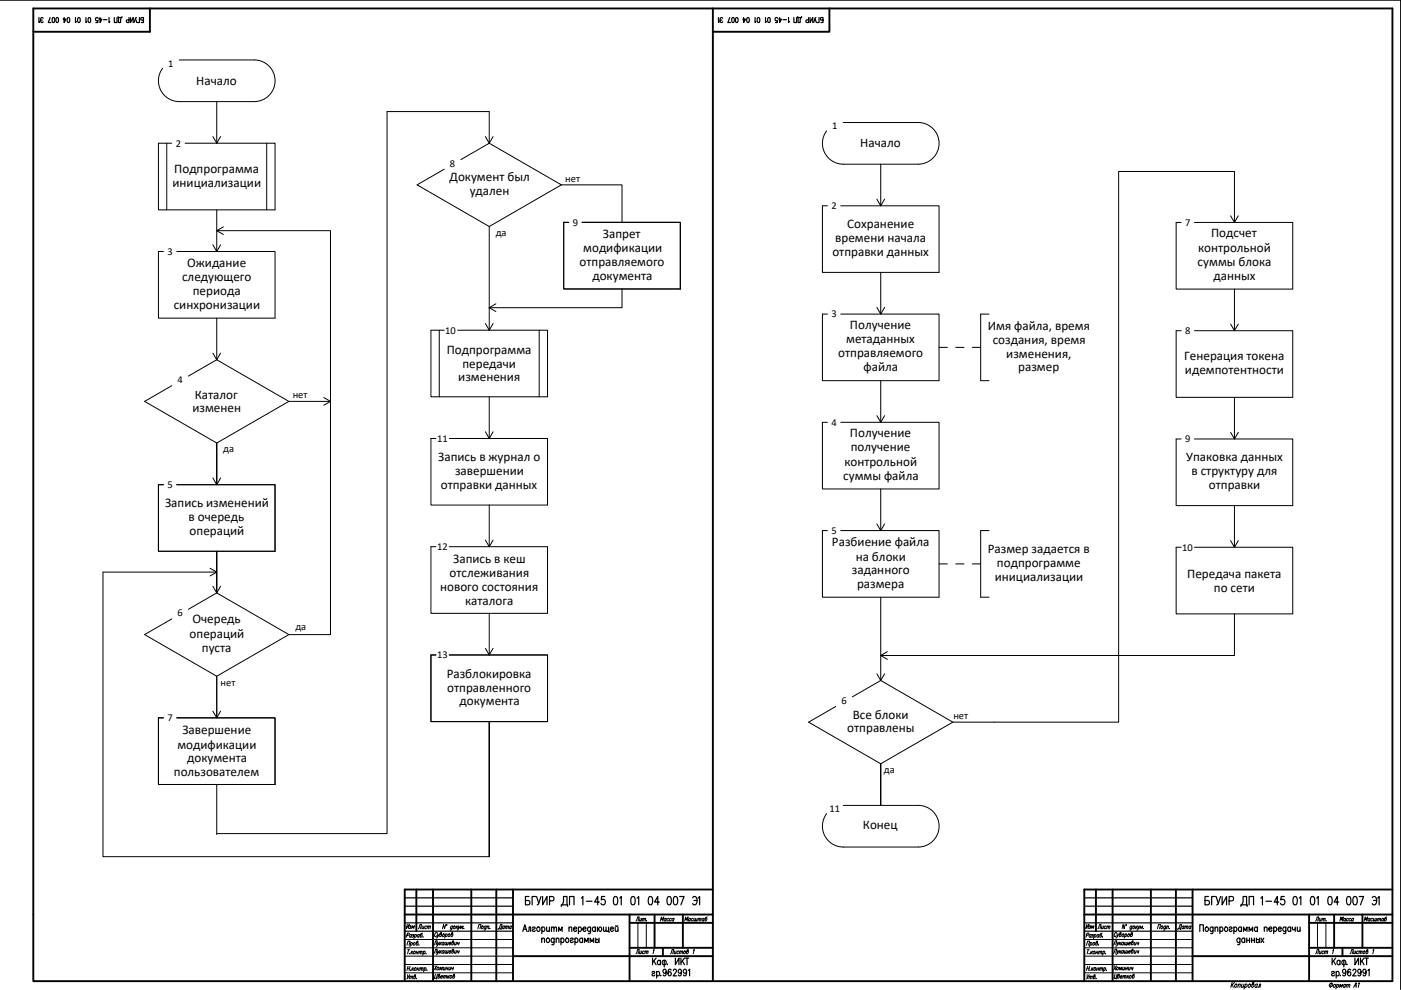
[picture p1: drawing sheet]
<svg xmlns="http://www.w3.org/2000/svg" width="297mm" height="210mm" viewBox="0 0 297 210" stroke-linecap="round" stroke-linejoin="round" font-family="sans-serif">
<!-- layer: KONTUR -->
<path d="M0 0h297v209.8" fill="none" stroke="#000" stroke-width=".25"/>
<g fill="none" stroke="#000" stroke-width=".4">
<path d="M7.1 1.8h288.1v206.2h-288.1zM31.8 1.8v4.9h-24.7M151.1 1.8v206.2M175.9 1.8v4.9h-24.8M85.8 193.9h65.3M88.3 188.6v8.8M91.8 188.6v19.4M99.9 188.6v19.4M105.2 188.6v19.4M108.8 188.6v19.4M133.5 195.7h17.6M133.5 193.9v14.1"/>
<path d="M138.8 193.9v7.1M144.8 193.9v7.1M151.1 188.6h-65.3v19.4M229.9 193.9h65.3M232.4 188.6v8.8M235.9 188.6v19.4M244 188.6v19.4M249.3 188.6v19.4M252.8 188.6v19.4M277.6 193.9v14.1M277.6 195.7h17.6M282.9 193.9v7.1"/>
<path d="M288.9 193.9v7.1M295.2 188.6h-65.3v19.4M108.8 202.7h42.3M133.5 201h17.6M140.5 201v1.7M252.8 202.7h42.4M277.6 201h17.6M284.6 201v1.7"/>
</g>
<g fill="none" stroke="#000" stroke-width=".21">
<path d="M85.8 199.2h23M135.2 195.7v5.3M137 195.7v5.3M229.9 199.2h22.9M279.3 195.7v5.3M281.1 195.7v5.3M85.8 202.7h23M85.8 201h23M85.8 206.3h23M85.8 204.5h23M229.9 202.7h22.9M229.9 201h22.9"/>
<path d="M229.9 206.3h22.9M229.9 204.5h22.9"/>
</g>
<g fill="none" stroke="#000" stroke-width=".21">
<path d="M86.3 198.3h.4l.1-.4-.4-.1-.2 .9M86.4 196l-.3 .9 .7-.9-.2 .9M86.9 196.3h.3l-.3 .2M87 196.5v.3h-.3M87.1 200l.1-.2a.26 .26 0 0 1 .2 .4 .26 .26 0 0 1-.4 .1M87.1 199.8l-.2 .9M87.3 196.9l.1-.6 .1 .4 .4-.4-.2 .6M87.3 198.3l-.1-.1a.27 .27 0 0 0-.4 .1 .27 .27 0 0 0 .3 .4l.1-.1M87.3 198.1l-.2 .6M87.5 198.2h.2l-.2 .2M87.6 198.4v.2l-.3 .1M87.7 200l.2-.2a.26 .26 0 0 1 .1 .4 .26 .26 0 0 1-.4 .1z"/>
<path d="M88 198.3l.1-.2a.27 .27 0 0 1 .2 .4 .27 .27 0 0 1-.4 .1M88 198.1l-.2 .9M88.4 199.8a.25 .25 0 0 1 .2 .4 .25 .25 0 0 1-.4 .1l.2-.7 .2-.1-.3 .5M88.7 196.9l.3-.9h.4l-.3 .9M88.9 198.3v-.1a.27 .27 0 0 0-.4 .1 .27 .27 0 0 0 .2 .4l.1-.1M88.9 198.1l-.1 .6M89.6 196.3l-.2 .6 .4-.2M89.6 197.8l-.3 .2-.2 .6a.25 .25 0 0 0 .4-.1 .25 .25 0 0 0-.3-.3v.1M89.7 198.6h.1M89.9 196.3l-.2 .6M90.5 196.5l-.1-.1a.27 .27 0 0 0-.3 .1 .27 .27 0 0 0 .2 .4l.1-.1M90.6 196.5l.4-.1-.2 .5"/>
<path d="M90.7 196.3l-.2 .6M91 196.5l.3-.1-.1 .5M92.7 197.9v-.1a.27 .27 0 0 0-.3-.1 .27 .27 0 0 0-.2 .3v.6h.2l.2-.2M92.8 198v.6l.4-.6M92.8 199.8v.6l.4-.6M92.8 198.6l-.3 .3M93.3 199.8l-.1 .6M93.4 198a.26 .26 0 0 1 .2 .4 .26 .26 0 0 1-.4 0l.2-.6 .2-.1-.3 .4M93.6 199.8l-.4 .4M93.9 198.1l.1-.1a.27 .27 0 0 1 .2 .4 .27 .27 0 0 1-.4 .1zM94.1 199.9v-.1a.29 .29 0 0 0-.4 .2 .29 .29 0 0 0 .2 .4l.1-.2M94.2 199.8l-.2 .6"/>
<path d="M94.4 199.8l-.1 .5 .3-.1M94.5 198.1l.1-.1a.27 .27 0 0 1 .2 .4 .27 .27 0 0 1-.4 .1M94.5 196l-.2 .9-.3-.9-.2 .9M94.5 198l-.2 .9M94.7 196v.2zM94.7 199.8l-.1 .5 .3-.1M95 199.8l-.1 .6M95.2 198a.27 .27 0 0 1 .2 .4 .27 .27 0 0 1-.4 .1zM95.8 198a.26 .26 0 0 1 .2 .4 .26 .26 0 0 1-.4 0l.2-.6 .2-.1-.3 .4M95.9 196.5v-.1a.27 .27 0 0 0-.4 .1 .27 .27 0 0 0 .2 .4l.1-.1M96 196.3l-.3 .8-.3 .1M96 199.8a.25 .25 0 0 1 .2 .4 .25 .25 0 0 1-.4 0l.1-.6 .2-.1-.3 .4"/>
<path d="M96.2 196.5l.1-.2a.27 .27 0 0 1 .2 .4 .27 .27 0 0 1-.4 .1zM96.5 199.8l-.1 .5 .3-.1M96.8 196.3l-.2 .6M96.8 199.8l-.1 .6M96.9 196.6l.1 .3M97 199.8v.3l.3-.1M97.1 196.3l-.4 .4M97.2 196.3l.1 .6 .3-.6M97.3 196.9l-.4 .3M97.4 199.8l-.2 .6M97.6 196.9l.1-.6 .2 .5 .3-.5-.2 .6M98.3 196.8h.1"/>
<path d="M101.3 196.9l.2-.9h.5l-.2 .9M102.1 196.5l.2-.2a.27 .27 0 0 1 .1 .4 .27 .27 0 0 1-.4 .1zM103.1 196.5v-.1a.25 .25 0 0 0-.4 .1 .25 .25 0 0 0 .2 .4l.1-.1M103.1 196.3l-.2 .8-.3 .1M103.3 196.5l.4-.1-.1 .5M103.4 196.3l-.2 .6M103.9 196.8h.1M105.6 197.1l.1-.2h.6l-.1 .2M105.7 196.9l.4-.9h.4l-.3 .9M106.9 196.5v-.1a.3 .3 0 0 0-.4 .1 .3 .3 0 0 0 .2 .4l.1-.1M107 196.3l-.2 .6M107.2 196.5l.3-.1-.1 .5"/>
<path d="M107.2 196.3l-.1 .6M107.5 196.5l.3-.1-.1 .5M108.4 196.5v-.1a.3 .3 0 0 0-.4 .1 .3 .3 0 0 0 .2 .4l.1-.1M108.5 196.3l-.2 .6M134.8 195.3l.4-.9h.3l-.2 .9M135.7 194.7l-.1 .5 .3-.1M136.1 194.7l-.2 .6M136.3 194.9l.3-.2-.1 .6M136.3 194.7l-.1 .6M136.6 194.9l.3-.2-.1 .6M137.1 195.2h.1M140 195.3l.2-.9 .1 .6 .4-.6-.2 .9"/>
<path d="M141.2 194.8a.24 .24 0 0 0-.4 .1 .24 .24 0 0 0 .2 .3h.1M141.3 194.7l-.2 .6M141.8 194.8a.24 .24 0 0 0-.4 .1 .24 .24 0 0 0 .2 .3h.1M142.4 194.8a.24 .24 0 0 0-.4 .1 .24 .24 0 0 0 .2 .3h.1M142.9 194.8a.24 .24 0 0 0-.4 .1 .24 .24 0 0 0 .2 .3h.1M142.9 194.7l-.1 .6M145.2 195.3l.2-.9 .1 .6 .4-.6-.2 .9M146.4 194.8a.24 .24 0 0 0-.4 .1 .24 .24 0 0 0 .2 .3h.1M146.4 194.7l-.1 .6M147 194.8l-.1-.1a.26 .26 0 0 0-.3 .2 .26 .26 0 0 0 .2 .3h.1M147.2 194.7l-.1 .5 .3-.1M147.5 194.7l-.1 .5 .3-.1"/>
<path d="M147.8 194.7l-.1 .6M148 194.9l.4-.2-.2 .6M148.1 194.7l-.2 .6M148.4 194.9l.3-.2-.1 .6M149.3 194.8a.24 .24 0 0 0-.4 .1 .24 .24 0 0 0 .2 .3h.1M149.3 194.7l-.1 .6M150 194.4l-.4 .1-.1 .7a.25 .25 0 0 0 .3-.1 .25 .25 0 0 0-.2-.4l-.1 .1M230.4 198.3h.3l.2-.4-.4-.1-.2 .9M230.4 196l-.2 .9 .7-.9-.2 .9M230.9 196.3h.3l-.2 .2M231.1 196.5v.3h-.3M231.2 200l.1-.2a.26 .26 0 0 1 .2 .4 .26 .26 0 0 1-.4 .1"/>
<path d="M231.2 199.8l-.2 .9M231.3 196.9l.2-.6 .1 .4 .3-.4-.1 .6M231.4 198.3l-.1-.1a.27 .27 0 0 0-.4 .1 .27 .27 0 0 0 .3 .4l.1-.1M231.4 198.1l-.2 .6M231.5 198.2h.3l-.2 .2M231.7 198.4v.2l-.3 .1M231.8 200l.1-.2a.26 .26 0 0 1 .2 .4 .26 .26 0 0 1-.4 .1zM232 198.3l.2-.2a.27 .27 0 0 1 .2 .4 .27 .27 0 0 1-.4 .1M232.1 198.1l-.3 .9M232.5 199.8a.27 .27 0 0 1 .2 .4 .27 .27 0 0 1-.4 .1l.2-.7 .2-.1-.3 .5M232.7 196.9l.4-.9h.4l-.3 .9M233 198.3l-.1-.1a.27 .27 0 0 0-.3 .1 .27 .27 0 0 0 .2 .4l.1-.1"/>
<path d="M233 198.1l-.1 .6M233.6 196.3l-.1 .6 .4-.2M233.7 197.8l-.3 .2-.2 .6a.25 .25 0 0 0 .4-.1 .25 .25 0 0 0-.3-.3l-.1 .1M233.8 198.6h.1M234 196.3l-.2 .6M234.5 196.5v-.1a.27 .27 0 0 0-.4 .1 .27 .27 0 0 0 .3 .4l.1-.1M234.7 196.5l.3-.1-.1 .5M234.8 196.3l-.2 .6M235 196.5l.4-.1-.2 .5M236.8 197.9v-.1a.27 .27 0 0 0-.4-.1 .27 .27 0 0 0-.1 .3v.6h.2l.2-.2M236.9 198v.6l.3-.6M236.9 199.8v.6l.3-.6"/>
<path d="M236.9 198.6l-.3 .3M237.4 199.8l-.2 .6M237.5 198a.28 .28 0 0 1 .2 .4 .28 .28 0 0 1-.4 .1l.2-.7 .2-.1-.3 .4M237.7 199.8l-.4 .4M238 198.1l.1-.1a.27 .27 0 0 1 .2 .4 .27 .27 0 0 1-.4 .1zM238.2 199.9v-.1a.29 .29 0 0 0-.4 .2 .29 .29 0 0 0 .2 .4l.1-.2M238.3 199.8l-.2 .6M238.5 199.8l-.1 .5 .3-.1M238.6 198.1l.1-.1a.27 .27 0 0 1 .2 .4 .27 .27 0 0 1-.4 .1M238.6 196l-.3 .9-.2-.9-.2 .9M238.6 198l-.2 .9M238.7 196l.1 .2z"/>
<path d="M238.8 199.8l-.1 .5 .3-.1M239.1 199.8l-.1 .6M239.2 198.1l.1-.1a.27 .27 0 0 1 .2 .4 .27 .27 0 0 1-.4 .1zM239.9 198a.26 .26 0 0 1 .2 .4 .26 .26 0 0 1-.4 0l.2-.6 .2-.1-.3 .4M240 196.5v-.1a.25 .25 0 0 0-.4 .1 .25 .25 0 0 0 .2 .4l.1-.1M240 196.3l-.2 .8-.3 .1M240.1 199.8a.25 .25 0 0 1 .2 .4 .25 .25 0 0 1-.5 0l.2-.6 .2-.1v.2l-.3 .2M240.3 196.5l.1-.2a.27 .27 0 0 1 .2 .4 .27 .27 0 0 1-.4 .1zM240.5 199.8l-.1 .5 .4-.1M240.9 196.3l-.2 .6M240.9 199.8l-.2 .6M240.9 196.6l.2 .3"/>
<path d="M241.1 199.8v.3l.3-.1M241.2 196.3l-.4 .4M241.3 196.3v.6l.4-.6M241.3 196.9l-.3 .3M241.5 199.8l-.2 .6M241.7 196.9l.1-.6 .1 .5 .4-.5-.2 .6M242.4 196.8h.1M245.4 196.9l.2-.9h.5l-.3 .9M246.2 196.5l.2-.2a.27 .27 0 0 1 .1 .4 .27 .27 0 0 1-.4 .1zM247.2 196.5l-.1-.1a.25 .25 0 0 0-.3 .1 .25 .25 0 0 0 .2 .4l.1-.1M247.2 196.3l-.2 .8-.3 .1M247.4 196.5l.3-.1-.1 .5"/>
<path d="M247.4 196.3l-.1 .6M247.9 196.8h.1M249.7 197.1v-.2h.7l-.1 .2M249.8 196.9l.4-.9h.3l-.2 .9M251 196.5v-.1a.3 .3 0 0 0-.4 .1 .3 .3 0 0 0 .2 .4l.1-.1M251.1 196.3l-.2 .6M251.3 196.5l.3-.1-.1 .5M251.3 196.3l-.1 .6M251.6 196.5l.3-.1-.1 .5M252.5 196.5v-.1a.3 .3 0 0 0-.4 .1 .3 .3 0 0 0 .2 .4l.1-.1M252.5 196.3l-.1 .6M278.9 195.3l.4-.9h.3l-.2 .9"/>
<path d="M279.8 194.7l-.1 .5 .3-.1M280.1 194.7l-.1 .6M280.3 194.9l.4-.2-.2 .6M280.4 194.7l-.2 .6M280.7 194.9l.3-.2-.1 .6M281.2 195.2h.1M284.1 195.3l.2-.9 .1 .6 .4-.6-.2 .9M285.3 194.8a.24 .24 0 0 0-.4 .1 .24 .24 0 0 0 .2 .3h.1M285.3 194.7l-.1 .6M285.9 194.8v-.1a.26 .26 0 0 0-.4 .2 .26 .26 0 0 0 .2 .3h.1M286.4 194.8a.24 .24 0 0 0-.4 .1 .24 .24 0 0 0 .3 .3h.1M287 194.8a.24 .24 0 0 0-.4 .1 .24 .24 0 0 0 .2 .3h.1"/>
<path d="M287 194.7l-.1 .6M289.2 195.3l.3-.9v.6l.5-.6-.3 .9M290.5 194.8a.24 .24 0 0 0-.4 .1 .24 .24 0 0 0 .2 .3h.1M290.5 194.7l-.2 .6M291.1 194.8l-.1-.1a.26 .26 0 0 0-.4 .2 .26 .26 0 0 0 .3 .3h.1M291.3 194.7l-.1 .5 .3-.1M291.6 194.7l-.1 .5 .3-.1M291.9 194.7l-.1 .6M292.1 194.9l.3-.2-.1 .6M292.2 194.7l-.2 .6M292.4 194.9l.3-.2-.1 .6M293.4 194.8a.24 .24 0 0 0-.4 .1 .24 .24 0 0 0 .2 .3h.1"/>
<path d="M293.4 194.7l-.2 .6M294 194.4l-.3 .1-.2 .7a.25 .25 0 0 0 .4-.1 .25 .25 0 0 0-.2-.4l-.1 .1M86.3 200.4l.2-.9h.5l-.3 .9M86.4 205.3h.4M86.4 201.4h.5M86.4 206.7v.7M86.5 204.9l-.2 .9M86.6 201.4l-.2 .9M86.8 202.2h.1M86.9 206.7l-.7 .8M86.9 207.1l.3-.1-.1 .5M86.9 207l-.1 .5"/>
<path d="M87 204.9l-.3 .9M87 205.7h.1M87.2 207.1l.3-.1-.1 .5M87.2 201.7l-.1 .6M87.3 201.9l.1 .4M87.4 205.2l-.1 .6M87.5 205.4l.1 .4M87.6 201.7l-.5 .4M87.7 201.8l.2-.1a.27 .27 0 0 1 .1 .3 .27 .27 0 0 1-.4 .1zM87.8 205.2l-.5 .4M87.9 205.3l.2-.1a.27 .27 0 0 1 .1 .4 .27 .27 0 0 1-.4 0zM87.9 207a.25 .25 0 0 1 .2 .3 .25 .25 0 0 1-.4 .1l.2-.7h.2l-.3 .4"/>
<path d="M88.3 207.4h.1M88.3 202h.3M88.3 201.7l-.1 .6M88.5 205.5h.3M88.5 205.2l-.1 .6M88.7 201.7l-.2 .6M88.8 200.3h.1M88.9 205.2l-.2 .6M88.9 201.8l.3-.1-.1 .6M89 201.7l-.2 .6M89.1 205.3l.3-.1-.1 .6M89.1 205.2l-.1 .6"/>
<path d="M89.2 201.8l.3-.1-.1 .6M89.4 205.3l.3-.1-.1 .6M89.8 201.8l.2-.1a.27 .27 0 0 1 .1 .3 .27 .27 0 0 1-.4 .1M89.8 201.7l-.2 .8M90 205.3l.1-.1a.27 .27 0 0 1 .2 .3 .27 .27 0 0 1-.4 .1M90 205.2l-.2 .9M90.3 202.2h.1M90.5 205.7h.1M92 200.4l.4-.9h.3l-.2 .9M92 202.1l.4-.9h.3l-.2 .9M92.2 204.8l.2 .9M92.3 206.5l-.2 .9h.5v.2"/>
<path d="M92.7 204.8l-.7 .9M92.7 205.2l.2-.1a.27 .27 0 0 1 .1 .3 .27 .27 0 0 1-.4 .1zM92.8 206.5l-.3 .9M92.8 201.5v.6l.4-.6M92.8 200.4l-.3 .3M92.8 202.1l-.3 .3M93.1 206.8a.26 .26 0 0 1 .1 .4 .26 .26 0 0 1-.4 .1l.2-.7 .2-.1-.3 .5M93.2 205.7l.1-.6 .2 .4 .3-.4-.2 .6M93.3 201.5l-.1 .6M93.4 200l.1 .4M93.4 201.8l.1 .3M93.4 207.1h.4v-.2a.25 .25 0 0 0-.3 .1 .25 .25 0 0 0 .2 .4l.1-.1"/>
<path d="M93.6 201.5l-.4 .5M94 205.1l-.1 .5 .4-.1M94.1 207l.3-.1-.1 .5M94.1 206.8l-.2 .6M94.1 201.7a.25 .25 0 0 0-.4 0 .25 .25 0 0 0 .3 .4v-.1M94.2 201.5l-.2 .6M94.4 207l.3-.1-.1 .5M94.4 205.1l-.2 .6M94.4 201.5l-.1 .6 .3-.1M94.6 205.4h.3M94.6 205.1l-.1 .6M94.7 201.5l-.1 .6 .3-.1"/>
<path d="M95 205.1l-.2 .6M95 206.8l-.2 .6M95 201.5l-.1 .6M95 207.1l.2 .3M95.2 200h.4v-.1a.25 .25 0 0 0-.4 .1 .25 .25 0 0 0 .2 .3l.1-.1M95.2 201.8h.4v-.2a.25 .25 0 0 0-.4 .1 .25 .25 0 0 0 .2 .4l.1-.1M95.2 205.1l-.1 .5 .4-.1M95.3 206.8l-.4 .5M95.5 207l.1-.2a.27 .27 0 0 1 .2 .4 .27 .27 0 0 1-.4 .1zM95.6 205.1l-.2 .6M95.8 205.1v.3l.3-.1M96 201.5a.25 .25 0 0 1 .2 .4 .25 .25 0 0 1-.4 .1l.1-.7 .2-.1v.3l-.3 .2"/>
<path d="M96.2 205.1l-.2 .6M96.2 206.8a.26 .26 0 0 1 .2 .4 .26 .26 0 0 1-.4 .1l.1-.7 .3-.1-.1 .2-.2 .3M96.5 201.5l-.1 .6 .3-.1M96.8 201.5l-.1 .6M97 201.5v.4l.3-.2M97.4 201.5l-.2 .6M134.8 202.2l.4-.9h.3l-.2 .9M135.7 201.6l-.1 .6 .3-.2M136.1 201.6l-.2 .6M136.6 201.8v-.1a.27 .27 0 0 0-.4 .1 .27 .27 0 0 0 .2 .4l.1-.1M136.8 201.8l.3-.1-.1 .5M136.8 201.6l-.1 .6"/>
<path d="M137.1 201.8l.3-.1-.1 .5M138.5 201.5l.2-.2-.2 .9M142.1 202.2l.4-.9h.4l-.3 .9M143 201.6l-.1 .6 .4-.2M143.4 201.6l-.2 .6M143.9 201.8v-.1a.27 .27 0 0 0-.4 .1 .27 .27 0 0 0 .3 .4v-.1M144.1 201.8l.3-.1-.1 .5M144.2 201.6l-.2 .6M144.4 201.8l.3-.1-.1 .5M145 201.8l.2-.2a.27 .27 0 0 1 .1 .4 .27 .27 0 0 1-.4 .1zM145.8 201.6a.26 .26 0 0 1 .1 .4 .26 .26 0 0 1-.4 0l.2-.6 .2-.1v.2l-.3 .3M147 201.5l.2-.2-.2 .9"/>
<path d="M230.4 200.4l.2-.9h.4l-.2 .9M230.5 205.3h.4M230.5 206.7v.7M230.5 201.4h.4M230.6 204.9l-.2 .9M230.7 201.4l-.2 .9M230.9 202.2h.1M230.9 206.7l-.6 .8M231 207.1l.3-.1-.1 .5M231 207l-.1 .5M231 204.9l-.2 .9M231.1 205.7h.1"/>
<path d="M231.3 207.1l.3-.1-.1 .5M231.3 201.7l-.1 .6M231.4 201.9l.1 .4M231.5 205.2l-.1 .6M231.6 205.4l.1 .4M231.6 201.7l-.4 .4M231.8 201.8l.2-.1a.27 .27 0 0 1 .1 .3 .27 .27 0 0 1-.4 .1zM231.8 205.2l-.4 .4M232 205.3l.2-.1a.27 .27 0 0 1 .1 .4 .27 .27 0 0 1-.4 0zM232 207a.25 .25 0 0 1 .2 .3 .25 .25 0 0 1-.4 .1l.2-.7h.2l-.3 .4M232.4 207.4h.1M232.4 202h.3"/>
<path d="M232.4 201.7l-.1 .6M232.5 205.5h.4M232.6 205.2l-.1 .6M232.8 201.7l-.2 .6M232.9 200.3h.1M233 205.2l-.2 .6M233 201.8l.3-.1-.1 .6M233 201.7l-.1 .6M233.2 205.3l.3-.1-.1 .6M233.2 205.2l-.1 .6M233.3 201.8l.3-.1-.1 .6M233.5 205.3l.3-.1-.1 .6"/>
<path d="M233.9 201.8l.1-.1a.27 .27 0 0 1 .2 .3 .27 .27 0 0 1-.4 .1M233.9 201.7l-.2 .8M234.1 205.3l.1-.1a.27 .27 0 0 1 .2 .3 .27 .27 0 0 1-.4 .1M234.1 205.2l-.2 .9M234.4 202.2h.1M234.6 205.7h.1M236.1 200.4l.3-.9h.4l-.3 .9M236.1 202.1l.3-.9h.4l-.3 .9M236.3 204.8l.2 .9M236.4 206.5l-.2 .9h.5l-.1 .2M236.7 204.8l-.6 .9M236.8 205.2l.2-.1a.27 .27 0 0 1 .1 .3 .27 .27 0 0 1-.4 .1z"/>
<path d="M236.8 206.5l-.2 .9M236.9 201.5v.6l.3-.6M236.9 200.4l-.3 .3M236.9 202.1l-.3 .3M237.2 206.8a.26 .26 0 0 1 .1 .4 .26 .26 0 0 1-.4 .1l.2-.7 .2-.1v.2l-.3 .3M237.3 205.7l.1-.6 .1 .4 .4-.4-.2 .6M237.4 201.5l-.2 .6M237.5 200l.1 .4M237.5 201.8l.1 .3M237.5 207.1h.4v-.2a.25 .25 0 0 0-.4 .1 .25 .25 0 0 0 .3 .4v-.1M237.7 201.5l-.4 .5M238.1 205.1l-.1 .5 .4-.1"/>
<path d="M238.1 207l.4-.1-.2 .5M238.2 206.8l-.2 .6M238.2 201.7a.25 .25 0 0 0-.4 0 .25 .25 0 0 0 .2 .4l.1-.1M238.3 201.5l-.2 .6M238.5 207l.3-.1-.1 .5M238.5 205.1l-.2 .6M238.5 201.5l-.1 .6 .3-.1M238.6 205.4h.4M238.7 205.1l-.1 .6M238.8 201.5l-.1 .6 .3-.1M239.1 205.1l-.2 .6M239.1 206.8l-.2 .6"/>
<path d="M239.1 201.5l-.1 .6M239.1 207.1l.2 .3M239.3 200h.4v-.1a.25 .25 0 0 0-.4 .1 .25 .25 0 0 0 .2 .3l.1-.1M239.3 201.8h.4v-.2a.25 .25 0 0 0-.4 .1 .25 .25 0 0 0 .2 .4l.1-.1M239.3 205.1l-.1 .5 .4-.1M239.4 206.8l-.4 .5M239.5 207l.2-.2a.27 .27 0 0 1 .1 .4 .27 .27 0 0 1-.4 .1zM239.7 205.1l-.2 .6M239.9 205.1v.3l.3-.1M240.1 201.5a.25 .25 0 0 1 .2 .4 .25 .25 0 0 1-.5 .1l.2-.7 .2-.1v.3l-.3 .2M240.2 205.1l-.1 .6M240.3 206.8a.26 .26 0 0 1 .2 .4 .26 .26 0 0 1-.4 .1l.1-.7 .2-.1v.2l-.3 .3"/>
<path d="M240.5 201.5l-.1 .6 .4-.1M240.9 201.5l-.2 .6M241.1 201.5v.4l.3-.2M241.5 201.5l-.2 .6M261.2 208.3l-.2 1.1M261.3 208.7l.2 .7M261.8 208.3l-.8 .7M261.9 208.8l.2-.2a.32 .32 0 0 1 .1 .5 .32 .32 0 0 1-.5 .1zM262.6 208.8l.2-.2 .2 .1-.2 .7M262.6 208.6l-.2 .8M263.3 208.6l-.1 .7 .2 .1 .2-.2M263.7 208.6l-.1 .8"/>
<path d="M264 208.8l.2-.2a.32 .32 0 0 1 .2 .5 .32 .32 0 0 1-.5 .1M264.1 208.6l-.3 1.1M264.7 208.8l.2-.2a.32 .32 0 0 1 .2 .5 .32 .32 0 0 1-.5 .1zM265.6 208.6a.33 .33 0 0 1 .2 .5 .33 .33 0 0 1-.4 .1l.2-.8 .2-.1v.2l-.3 .3M266.6 208.8l-.1-.1a.35 .35 0 0 0-.4 .2 .35 .35 0 0 0 .2 .5l.2-.2M266.6 208.6l-.2 .8M266.7 209.4l.2-.1 .2-.7h.2l-.2 .8M278.9 202.2l.4-.9h.3l-.2 .9M279.8 201.6l-.1 .6 .3-.2M280.1 201.6l-.1 .6M280.7 201.8v-.1a.27 .27 0 0 0-.4 .1 .27 .27 0 0 0 .2 .4l.1-.1M280.9 201.8l.3-.1-.1 .5"/>
<path d="M280.9 201.6l-.1 .6M281.2 201.8l.3-.1-.1 .5M282.3 208.4l-.2 1M282.6 201.5l.2-.2-.3 .9M282.8 208.8l.2-.1a.29 .29 0 0 1 .1 .4 .29 .29 0 0 1-.4 .1zM283.4 208.8l.2-.1a.29 .29 0 0 1 .2 .4 .29 .29 0 0 1-.5 .1M283.5 208.7l-.3 1M284 209.4l.1-.7 .1 .5 .4-.5-.1 .7M285.3 208.8l-.1-.1a.32 .32 0 0 0-.4 .2 .32 .32 0 0 0 .2 .5l.1-.2M285.3 208.7l-.2 .7M285.5 208.9l.4-.2-.2 .7M285.6 208.7l-.2 .7"/>
<path d="M285.9 208.9l.3-.2-.1 .7M286.2 202.2l.4-.9h.3l-.2 .9M287 209.4l.5-1v1M287.1 201.6l-.1 .6 .3-.2M287.2 209h.3M287.5 201.6l-.2 .6M288 208.6l.2-.2-.2 1M288 201.8v-.1a.27 .27 0 0 0-.4 .1 .27 .27 0 0 0 .2 .4l.1-.1M288.2 201.8l.3-.1-.1 .5M288.2 201.6l-.1 .6M288.5 201.8l.3-.1-.1 .5M289.1 201.8l.2-.2a.27 .27 0 0 1 .1 .4 .27 .27 0 0 1-.4 .1z"/>
<path d="M289.8 201.6a.26 .26 0 0 1 .2 .4 .26 .26 0 0 1-.4 0l.2-.6 .2-.1v.2l-.3 .3M291.1 201.5l.2-.2-.2 .9"/>
<circle cx="282.1" cy="208.8" r=".38"/>
</g>
<!-- layer: 0 -->
<path d="M85.8 197.4h23M85.8 195.7h23M85.8 192.1h23M85.8 190.4h23M229.9 197.4h22.9M229.9 195.7h22.9M229.9 192.1h22.9M229.9 190.4h22.9M277.6 208h.1" fill="none" stroke="#000" stroke-width=".25"/>
<g fill="none" stroke="#000" stroke-width=".21">
<path d="M38 12.7h15.9a4.4 4.4 0 0 1 4.4 4.4 4.4 4.4 0 0 1-4.4 4.4h-15.9a4.4 4.4 0 0 1-3.9-2.4 4.4 4.4 0 0 1 .4-4.6M35.4 30.4v14.1M36.4 30.4h-2.8v14.1h24.7v-14.1h-19.1M45.1 29l.9 1.4 .8-1.4M46 21.5v8.9M56.5 30.4v14.1M94.2 35.9l-5.8 3.3 15.3 8.8 15.3-8.8M102.9 29l.8 1.4 .8-1.4M103.7 30.4v-6.7h-21.6v153h-36.1M103.7 30.4l-6 3.4M103.7 30.4l15.3 8.8M119 39.2h12.9v7.9"/>
<path d="M178.8 26h15.9a4.4 4.4 0 0 1 4.4 4.4 4.4 4.4 0 0 1-4.4 4.4h-15.9a4.4 4.4 0 0 1-4-2.4 4.4 4.4 0 0 1 .5-4.7M186.7 34.8v8.8M34.6 53.3h-1v14.2h24.7v-14.2h-20.8M45.1 51.9l.9 1.4 .8-1.4M46 53.3v-4.4h24.1v36.2M46 44.5v4.4M47.4 48.1l-1.4 .8 1.4 .8M103.7 48v22M119.5 47.1h1.1h-1.1v14.2h24.7h-24.7zM123.4 47.1h20.8v14.2M175.4 43.6h-1v14.2h24.7v-14.2h-20.8M185.9 42.2l.8 1.4 .8-1.4"/>
<path d="M186.7 57.8v8.8M250.4 47.2h-1v14.1h24.7v-14.1h-20.9M260.9 45.8l.8 1.4 .8-1.4M261.7 47.2v-10.8h-24.5v116.7h-35.2M45.1 74.9l.9 1.4 .8-1.4M46 67.5v8.8M46 76.3l-6 3.4M46 76.3l15.2 8.8M93.1 70v14.1M94.2 70h-2.8v14.1h24.7v-14.1h-19.1M102.9 68.6l.8 1.4 .8-1.4M105.1 64.4l-1.4 .8 1.4 .9"/>
<path d="M114.3 70v14.1M131.9 61.3v3.9h-28.2M175.4 66.6h-1v14.1h24.7v-14.1h-20.8M185.9 65.2l.8 1.4 .8-1.4M199.1 73.7h1.8M202.6 73.7h1.8M206.2 73.7h1.7M209.7 66.6h-1.8v14.1h1.8M250.4 70.1h-1v14.1h24.7v-14.1h-20.9M260.9 68.7l.8 1.4 .8-1.4M261.7 61.3v8.8M36.4 81.8l-5.7 3.3 15.3 8.8 15.2-8.8"/>
<path d="M61.2 85.1h8.9M68.7 84.3l1.4 .8-1.4 .8M70.1 85.1v49.4h-8.9M92.4 93h-1v14.1h24.7v-14.1h-20.9M102.9 91.5l.8 1.5 .8-1.5M103.7 84.1v8.9M175.4 89.5h-1v14.2h24.7v-14.2h-20.8M185.9 88.1l.8 1.4 .8-1.4M186.7 80.7v8.8M250.4 93.1h-1v14.1h24.7v-14.1h-20.9M260.9 91.7l.8 1.4 .8-1.4M261.7 84.2v8.9"/>
<path d="M34.6 102.8h-1v14.1h24.7v-14.1h-20.8M45.1 101.3l.9 1.5 .8-1.5M46 102.8v-8.9v8.9M92.4 115.9h-1v14.1h24.7v-14.1h-20.9M102.9 114.5l.8 1.4 .8-1.4M103.7 107.1v8.8M175.4 112.5h-1v14.1h24.7v-14.1h-20.8M185.9 111.1l.8 1.4 .8-1.4M186.7 103.7v8.8M199.1 119.6h1.8M202.6 119.6h1.8M206.2 119.6h1.7"/>
<path d="M209.7 112.5h-1.8v14.1h1.8M250.4 116h-1v14.2h24.7v-14.2h-20.9M260.9 114.6l.8 1.4 .8-1.4M261.7 107.2v8.8M36.4 131.2l-5.7 3.3 15.3 8.9 15.2-8.9M44.5 120.5l1.5 .8-1.5 .8M45.1 124.3l.9 1.4 .8-1.4M46 125.7v-8.8v8.8M46 121.3h-24.2v60.3h81.9M46 125.7l-6 3.5M46 125.7l15.2 8.8M91.4 138.9h1h-1v14.1h24.7h-24.7z"/>
<path d="M95.2 138.9h20.9v14.1M102.9 137.5l.8 1.4 .8-1.4M103.7 130v8.9M186.7 126.6v17.7M188.1 138.2l-1.4 .8 1.4 .8M261.7 130.2v8.8h-75M34.6 152.2h-1v14.1h24.7v-14.1h-20.8M45.1 150.8l.9 1.4 .8-1.4M46 143.4v8.8M177.2 149.8l-5.8 3.3 15.3 8.8 15.3-8.8M185.9 142.9l.8 1.4 .8-1.4M186.7 144.3l-6 3.4"/>
<path d="M186.7 144.3l15.3 8.8M46 166.3v10.6M178.8 170.8h15.9a4.4 4.4 0 0 1 4.4 4.4 4.4 4.4 0 0 1-4.4 4.4h-15.9a4.4 4.4 0 0 1-4-2.5 4.4 4.4 0 0 1 .5-4.6M186.7 170.8v-8.9v8.9M103.7 181.6v-28.6v28.6"/>
</g>
<g fill="none" stroke="#000" stroke-width=".25">
<path d="M8.3 3.7v1.1l.2-.2M8.6 4.3h.4M9.1 3.9l-.1-.2a.51 .51 0 0 0-.4 .6 .51 .51 0 0 0 .5 .4v-.1M10.6 3.7l-.4 1.1h.6M11.2 3.8l.1-.1a.59 .59 0 0 1 .3 .5 .59 .59 0 0 1-.3 .6l-.3-.5zM12 3.8l.1-.1a.59 .59 0 0 1 .3 .5 .59 .59 0 0 1-.3 .6l-.2-.5zM13.6 3.7v1.1l.4-.7h-.6M14.4 3.8l.1-.1a.59 .59 0 0 1 .3 .5 .59 .59 0 0 1-.3 .6l-.3-.5zM16 3.7v1.1l.2-.2M16.6 3.8l.1-.1a.59 .59 0 0 1 .3 .5 .59 .59 0 0 1-.3 .6l-.3-.5zM18.2 3.7v1.1l.2-.2M18.8 3.8l.1-.1a.6 .6 0 0 1 0 1.1l-.2-.5z"/>
<path d="M20.8 3.9a.31 .31 0 0 0-.4-.1 .31 .31 0 0 0-.1 .5 .31 .31 0 0 0 .5 0l-.1 .5h-.4M21.2 3.7v1.1l.4-.7h-.6M21.9 4.2h.8M23.1 3.7v1.1l.2-.2M24.2 3.7v1.1h.6v-1.1M25.1 3.5v.2h.8v-.2M25.1 3.7v1.1h.5v-.6l.2-.5M27.3 3.7v1.1l-.4-.1v-.4l.4-.1M27.7 3.7v1.1l.5-1.1v1.1M28.7 3.9l.3 .9M28.9 3.7l-.1 .1-.4 1M29.6 3.7v1.1h-.5"/>
<path d="M30.4 4.3l-.5-.1v-.4l.5-.1v1.1h-.4M152.3 3.7v1.1l.2-.2M152.7 4.3h.4M153.2 3.9l-.1-.2a.51 .51 0 0 0-.5 .6 .51 .51 0 0 0 .5 .4l.1-.1M154.7 3.7l-.4 1.1h.6M155.2 3.8l.2-.1a.59 .59 0 0 1 .3 .5 .59 .59 0 0 1-.3 .6l-.3-.5zM156.1 3.8l.1-.1a.59 .59 0 0 1 .3 .5 .59 .59 0 0 1-.3 .6l-.3-.5zM157.7 3.7v1.1l.4-.7h-.6M158.4 3.8l.1-.1a.59 .59 0 0 1 .4 .5 .59 .59 0 0 1-.4 .6l-.2-.5zM160.1 3.7v1.1l.2-.2M160.7 3.8l.1-.1a.59 .59 0 0 1 .3 .5 .59 .59 0 0 1-.3 .6l-.3-.5zM162.3 3.7v1.1l.2-.2"/>
<path d="M162.9 3.8l.1-.1a.6 .6 0 0 1 0 1.1l-.2-.5zM164.9 3.9a.31 .31 0 0 0-.5-.1 .31 .31 0 0 0 0 .5 .31 .31 0 0 0 .4 0v.5h-.4M165.3 3.7v1.1l.4-.7h-.6M166 4.2h.7M167.2 3.7v1.1l.2-.2M168.3 3.7v1.1h.6v-1.1M169.1 3.5v.2h.8v-.2M169.2 3.7v1.1h.5v-.6l.2-.5M171.4 3.7v1.1l-.5-.1v-.4l.5-.1M171.7 3.7v1.1l.6-1.1v1.1M172.8 3.9l.3 .9M173 3.7l-.2 .1-.3 1"/>
<path d="M173.7 3.7v1.1h-.5M174.5 4.3l-.5-.1v-.4l.5-.1v1.1h-.4M110.8 197.5l.5-1.4 .4 1.4M111 197h.5M111.9 197.5l.2-.1 .1-.9h.3v1M112.1 190.1h-.7v1.7h.8l.1-.3-.1-.5-.8-.1M112.9 196.7l.2-.2 .3 .1v.3l-.5 .2v.2l.2 .2 .4-.2M113.6 190.1h-.8v1.7M113.8 190.1l.4 1.4M114 196.6a.42 .42 0 0 1 .5 .4 .42 .42 0 0 1-.5 .4l-.2-.3zM114.7 190.1l-.5 1.6-.3 .1M114.9 199.2l.2-.3 .3 .1v.8"/>
<path d="M114.9 198.9v.9M114.9 196.7l.1-.1a.42 .42 0 0 1 .5 .4 .42 .42 0 0 1-.5 .4l-.1-.1M114.9 196.5v1.5M115 190.1v1.7l1-1.7v1.7M115.9 196.5l.1 .9 .2 .1 .3-.3M116 199a.42 .42 0 0 1 .5 .4 .42 .42 0 0 1-.5 .4l-.2-.4zM116.5 196.5v1M116.5 191l.8-.1 .2-.2-.2-.5-.8-.1v1.7M116.9 196.8l.3-.3 .2 .1 .1 .9M116.9 196.5v1M117.5 196.8l.2-.3 .2 .1 .1 .9M117.5 199.1l-.1-.1a.42 .42 0 0 0-.6 .4 .42 .42 0 0 0 .6 .4l.1-.2"/>
<path d="M117.5 198.9l-.1 1.3-.1 .1-.3-.1M117.9 199.2l.3-.3 .3 .1v.8M117.9 198.9v.9M118.4 197.5v-1l.4 .8 .4-.8v1M118.9 199.1l.2-.1a.42 .42 0 0 1 .5 .4 .42 .42 0 0 1-.5 .4l-.2-.2M118.9 198.9v1.4M119 192.2v-.4h1.4v.4M119.1 191.8a1.78 1.78 0 0 0 .4-1.7h.7v1.7M120.1 199a.42 .42 0 0 1 .5 .4 .42 .42 0 0 1-.5 .4l-.2-.4zM120.6 196.8l.3-.3 .3 .1v.9M120.6 196.5v1M120.8 191.8v-1.7h.9v1.7"/>
<path d="M120.9 199.1l.2-.2 .4 .2-.5 .3v.4h.3l.2-.2M121.6 196.9h.6l-.1-.3a.42 .42 0 0 0-.5 .4 .42 .42 0 0 0 .5 .4l.1-.1M121.9 199.1l.1-.1a.42 .42 0 0 1 .6 .4 .42 .42 0 0 1-.6 .4l-.1-.2M121.9 198.9v1.4M122.6 196.7l.1-.1a.42 .42 0 0 1 .6 .4 .42 .42 0 0 1-.6 .4l-.1-.1M122.6 196.5v1.5M123.2 190.4l.4-.3v1.7M123.5 199.1l-.1-.1a.42 .42 0 0 0-.5 .4 .42 .42 0 0 0 .5 .4l.1-.2M123.5 198.9v.9M123.6 196.9h.6l-.1-.3a.42 .42 0 0 0-.5 .4 .42 .42 0 0 0 .5 .4l.1-.1M123.9 199.8v-.9l.4 .7 .4-.7v.9M124.3 191.1h1.2"/>
<path d="M125.1 199.8v-.9l.4 .7 .4-.7v.9M125.2 196.7l-.1-.1a.42 .42 0 0 0-.5 .4 .42 .42 0 0 0 .5 .4l.1-.1M125.2 196.5v1.3l-.5 .1M126.2 196.7l-.1-.1a.42 .42 0 0 0-.5 .4 .42 .42 0 0 0 .5 .4l.1-.1M126.2 196.5v1M126.3 199.3a.35 .35 0 0 1 .6 0 .35 .35 0 0 1-.2 .5l-.4-.1M126.3 198.9v.9M126.7 197h.2l.2-.4a.41 .41 0 0 1 .5 .4 .41 .41 0 0 1-.5 .4l-.2-.4M126.7 196.5v1M127 198.9v.9M127.1 191.3h-1l.6-1.2v1.7M128 196.5v.9l.2 .1 .3-.3"/>
<path d="M128.2 190.1h-.6l-.1 .7a.54 .54 0 0 1 .7 .1 .54 .54 0 0 1 0 .7 .54 .54 0 0 1-.7 .1l-.1-.2M128.5 196.5v.9l.3 .1 .2-.3M129 196.5l.1 1.2M129.4 196.9h.6l-.1-.3a.42 .42 0 0 0-.5 .4 .42 .42 0 0 0 .5 .4l.1-.1M130.2 190.2l.4-.1a1.16 1.16 0 0 1 0 1.7h-.2a1.31 1.31 0 0 1-.2-1.6zM130.4 196.5l.1 .9 .3 .1 .2-.3M130.5 196.3l.2 .1 .3-.1M131 196.5v1M131.4 190.4l.3-.3v1.7M133.9 190.2l.4-.1a1.16 1.16 0 0 1 0 1.7h-.2a1.3 1.3 0 0 1-.2-1.6zM135.1 190.4l.3-.3v1.7M137.6 190.2l.4-.1a1.16 1.16 0 0 1 0 1.7h-.2a1.31 1.31 0 0 1-.2-1.6z"/>
<path d="M139.8 191.3h-1l.7-1.2v1.7M141.6 190.2l.3-.1a1.16 1.16 0 0 1 0 1.7h-.1a1.31 1.31 0 0 1-.2-1.6zM142.9 190.2l.4-.1a1.16 1.16 0 0 1 0 1.7h-.1a1.31 1.31 0 0 1-.3-1.6zM144.1 190.1h.9l-.6 1.7M146.9 190.3l.2-.2a.96 .96 0 0 1 .7 .7 .96 .96 0 0 1-.3 1h-.4l-.2-.2M147.1 190.9h.7M148 190.4l.3-.3v1.7M254.4 197.5v-1.4h.7v1.4M255.7 196.6a.42 .42 0 0 1 .5 .4 .42 .42 0 0 1-.5 .4l-.2-.3zM256.2 190.1h-.7v1.7h.8l.1-.3-.1-.5-.8-.1M257.2 196.7l-.1-.1a.42 .42 0 0 0-.6 .4 .42 .42 0 0 0 .6 .4l.1-.1M257.2 196.5l-.1 1.3-.4 .1"/>
<path d="M257.6 196.8l.3-.3 .2 .1 .1 .9M257.6 196.5v1M257.7 190.1h-.8v1.7M257.8 190.1l.5 1.4M258.6 196.7l.1-.1a.42 .42 0 0 1 .6 .4 .42 .42 0 0 1-.6 .4l-.1-.1M258.6 196.5v1.5M258.8 190.1l-.6 1.6-.2 .1M259.1 190.1v1.7l1-1.7v1.7M259.8 196.6a.42 .42 0 0 1 .5 .4 .42 .42 0 0 1-.5 .4l-.2-.3zM260.6 191l.8-.1 .1-.2-.1-.5-.8-.1v1.7M260.6 196.7l.2-.2 .4 .1v.3l-.5 .2-.1 .2 .2 .2 .4-.2M261.6 196.7l.1-.1a.42 .42 0 0 1 .5 .4 .42 .42 0 0 1-.5 .4l-.1-.1"/>
<path d="M261.6 196.5v1.5M262.9 199.1l-.1-.1a.42 .42 0 0 0-.6 .4 .42 .42 0 0 0 .6 .4l.1-.2M262.9 198.9l-.1 1.3-.1 .1-.3-.1M263.1 192.2v-.4h1.3v.4M263.2 196.7l-.1-.1a.42 .42 0 0 0-.5 .4 .42 .42 0 0 0 .5 .4l.1-.1M263.2 196.5v1M263.2 191.8a1.78 1.78 0 0 0 .4-1.7h.7v1.7M263.6 197.5v-1l.4 .8 .4-.8v1M263.9 199.1a.43 .43 0 0 0-.7 .1 .43 .43 0 0 0 .3 .6l.4-.2M263.9 198.9v.9M264.3 199.4h.6M264.3 198.9v.9"/>
<path d="M264.8 197.5v-1l.4 .8 .4-.8v1M264.8 191.8v-1.7h1v1.7M264.9 198.9v.9M265.4 199.4h.5M265.4 198.9v.9M265.9 198.9v.9M266.4 199.3a.35 .35 0 0 1 .5 0 .35 .35 0 0 1-.1 .5l-.4-.1M266.4 198.9v.9M266.6 196.7l-.1-.1a.42 .42 0 0 0-.6 .4 .42 .42 0 0 0 .6 .4l.1-.1M266.6 196.5v1M267.1 198.9v.9M267.3 190.4l.4-.3v1.7"/>
<path d="M267.4 198.9l.5 .9M267.9 198.9l-.5 .9M268.1 196.8l.2-.3 .3 .1v.9M268.1 196.5v1M268.4 191.1h1.2M269 196.9h.7l-.1-.3a.42 .42 0 0 0-.6 .4 .42 .42 0 0 0 .6 .4l.1-.1M270 196.7l.2-.1a.42 .42 0 0 1 .5 .4 .42 .42 0 0 1-.5 .4l-.2-.1M270 196.5v1.5M271 196.9h.7l-.2-.3a.42 .42 0 0 0-.5 .4 .42 .42 0 0 0 .5 .4l.2-.1M271.2 191.3h-1l.6-1.2v1.7M272.3 190.1h-.7v.7a.54 .54 0 0 1 .7 .1 .54 .54 0 0 1 0 .7 .54 .54 0 0 1-.7 .1l-.1-.2M272.6 196.7l-.1-.1a.42 .42 0 0 0-.5 .4 .42 .42 0 0 0 .5 .4l.1-.1"/>
<path d="M272.6 196.5v1.3l-.5 .1M273.7 196.7l-.2-.1a.42 .42 0 0 0-.5 .4 .42 .42 0 0 0 .5 .4l.2-.1M273.7 196.5v1M274 196.5l.2 .6 .4-.2M274.3 190.2l.4-.1a1.16 1.16 0 0 1 0 1.7h-.2a1.31 1.31 0 0 1-.2-1.6zM274.6 196.5v1M275.1 196.5v.9l.3 .1 .2-.3M275.5 190.4l.3-.3v1.7M275.6 196.5v1M278 190.2l.4-.1a1.16 1.16 0 0 1 0 1.7h-.2a1.31 1.31 0 0 1-.2-1.6zM279.2 190.4l.3-.3v1.7M281.7 190.2l.4-.1a1.16 1.16 0 0 1 0 1.7h-.2a1.31 1.31 0 0 1-.2-1.6z"/>
<path d="M283.9 191.3h-1l.6-1.2v1.7M285.7 190.2l.3-.1a1.16 1.16 0 0 1 0 1.7h-.1a1.31 1.31 0 0 1-.2-1.6zM287 190.2l.4-.1a1.16 1.16 0 0 1 0 1.7h-.2a1.31 1.31 0 0 1-.2-1.6zM288.2 190.1h.9l-.7 1.7M290.9 190.3l.3-.2a.96 .96 0 0 1 .7 .7 .96 .96 0 0 1-.3 1h-.4l-.3-.2M291.2 190.9h.7M292.1 190.4l.3-.3v1.7M138.3 206.2l.2-.2h.3v.3l-.5 .2v.2l.2 .2 .3-.2M138.4 203.1v1.4M138.6 203.7l.5 .8M139.1 203.1l-.7 1M139.2 206.2l.1-.2a.42 .42 0 0 1 .6 .4 .42 .42 0 0 1-.6 .4l-.1-.1"/>
<path d="M139.2 206v1.4M140 203.8l-.1-.1a.42 .42 0 0 0-.5 .4 .42 .42 0 0 0 .5 .4l.1-.2M140 203.6v.9M140.1 206.8h.1M140.8 203.6v1.4M141.3 206l-.2 .3a.38 .38 0 0 1-.5-.4 .38 .38 0 0 1 .6-.2l.1 .3a.69 .69 0 0 1-.5 .9l-.2-.2M141.5 204.4v.1M142.3 205.7l-.3-.2a.85 .85 0 0 0 0 1.4 .42 .42 0 0 0 .3-.5 .42 .42 0 0 0-.5-.3l-.2 .3M142.8 205.8l.2-.3 .3 .1 .1 .2-.7 1.1h.8M143.2 203.1v1.4l.8-1.4v1.4M144.4 203.1v1.4M144.5 206l-.2 .3a.38 .38 0 0 1-.5-.4 .38 .38 0 0 1 .6-.2l.1 .3a.69 .69 0 0 1-.4 .9l-.3-.2"/>
<path d="M144.7 203.7l.4 .8M145.1 203.1l-.7 1M145.3 203.1h.7M145.6 206l-.2 .3a.38 .38 0 0 1-.5-.4 .38 .38 0 0 1 .6-.2l.1 .3a.68 .68 0 0 1-.5 .9l-.2-.2M145.7 203.1v1.4M145.9 205.8l.3-.3v1.4M282.3 206.2l.2-.2h.4v.3l-.5 .2-.1 .2 .2 .2 .4-.2M282.4 203.1v1.4M282.7 203.7l.5 .8M283.2 203.1l-.8 1M283.3 206.2l.1-.2a.42 .42 0 0 1 .5 .4 .42 .42 0 0 1-.5 .4l-.1-.1M283.3 206v1.4"/>
<path d="M284.1 203.8l-.1-.1a.42 .42 0 0 0-.6 .4 .42 .42 0 0 0 .6 .4l.1-.2M284.1 203.6v.9M284.2 206.8h.1M284.9 203.6v1.4M285.3 206l-.1 .3a.38 .38 0 0 1-.6-.4 .38 .38 0 0 1 .7-.2v.3a.69 .69 0 0 1-.4 .9l-.2-.2M285.6 204.4v.1M286.4 205.7l-.4-.2a.85 .85 0 0 0 .1 1.4 .42 .42 0 0 0 .3-.5 .42 .42 0 0 0-.5-.3l-.2 .3M286.9 205.8l.2-.3 .3 .1 .1 .2-.7 1.1h.7M287.3 203.1v1.4l.7-1.4v1.4M288.5 203.1v1.4M288.6 206l-.2 .3a.38 .38 0 0 1-.5-.4 .38 .38 0 0 1 .6-.2l.1 .3a.69 .69 0 0 1-.5 .9l-.2-.2M288.7 203.7l.5 .8"/>
<path d="M289.2 203.1l-.7 1M289.4 203.1h.7M289.6 206l-.1 .3a.38 .38 0 0 1-.6-.4 .38 .38 0 0 1 .7-.2v.3a.68 .68 0 0 1-.4 .9l-.2-.2M289.8 203.1v1.4M290 205.8l.3-.3v1.4"/>
<circle cx="140.9" cy="204.1" r=".48"/>
<circle cx="284.9" cy="204.1" r=".48"/>
</g>
<g font-size="2.8">
<text x="41.6" y="18">Начало</text>
<text x="182.4" y="31.3">Начало</text>
<text x="36.6" y="39.6">инициализации</text>
<text x="36.9" y="36.6">Подпрограмма</text>
<text x="95.3" y="38.4">Документ был</text>
<text x="99.6" y="41.4">удален</text>
<text x="123.7" y="53.4">модификации</text>
<text x="127.8" y="50.4">Запрет</text>
<text x="177.1" y="51.3">времени начала</text>
<text x="179.6" y="48.4">Сохранение</text>
<text x="254" y="53.4">контрольной</text>
<text x="256.8" y="50.3">Подсчет</text>
<text x="38.6" y="59.6">следующего</text>
<text x="39.7" y="56.6">Ожидание</text>
<text x="122.9" y="56.4">отправляемого</text>
<text x="125.6" y="59.3">документа</text>
<text x="176.5" y="54.3">отправки данных</text>
<text x="253.9" y="56.5">суммы блока</text>
<text x="257.3" y="59.4">данных</text>
<text x="36.8" y="65.4">синхронизации</text>
<text x="40.9" y="62.5">периода</text>
<text x="180.2" y="69.8">Получение</text>
<text x="209.4" y="69.9">Имя файла, время</text>
<text x="94.7" y="75">Подпрограмма</text>
<text x="98" y="77.9">передачи</text>
<text x="177.7" y="75.7">отправляемого</text>
<text x="179.4" y="72.8">метаданных</text>
<text x="210.5" y="72.9">создания, время</text>
<text x="213.4" y="75.8">изменения,</text>
<text x="251.1" y="76.4">Генерация токена</text>
<text x="97.2" y="80.9">изменения</text>
<text x="183.1" y="78.8">файла</text>
<text x="215.9" y="78.8">размер</text>
<text x="251.2" y="79.3">идемпотентности</text>
<text x="40.8" y="87.4">изменен</text>
<text x="41.3" y="84.5">Каталог</text>
<text x="180.2" y="92.7">Получение</text>
<text x="180.4" y="95.7">получение</text>
<text x="92.9" y="97.7">Запись в журнал о</text>
<text x="96.5" y="100.7">завершении</text>
<text x="178.8" y="101.8">суммы файла</text>
<text x="179" y="98.7">контрольной</text>
<text x="251.5" y="97.8">Упаковка данных</text>
<text x="252.6" y="100.8">в структуру для</text>
<text x="35" y="107.5">Запись изменений</text>
<text x="93.5" y="103.6">отправки данных</text>
<text x="256.3" y="103.7">отправки</text>
<text x="40" y="110.5">в очередь</text>
<text x="40.2" y="113.5">операций</text>
<text x="96.1" y="119.4">Запись в кеш</text>
<text x="176.4" y="115.8">Разбиение файла</text>
<text x="181.4" y="118.9">на блоки</text>
<text x="209.4" y="117.3">Размер задается в</text>
<text x="93.3" y="125.3">нового состояния</text>
<text x="95.3" y="122.4">отслеживания</text>
<text x="180.6" y="121.8">заданного</text>
<text x="181.7" y="124.7">размера</text>
<text x="210.9" y="123.2">инициализации</text>
<text x="211.4" y="120.2">подпрограмме</text>
<text x="251.7" y="122.5">Передача пакета</text>
<text x="257.4" y="125.4">по сети</text>
<text x="98.6" y="128.3">каталога</text>
<text x="40.2" y="135.2">операций</text>
<text x="40.8" y="132.2">Очередь</text>
<text x="42.8" y="138.2">пуста</text>
<text x="94.7" y="143.7">Разблокировка</text>
<text x="94.8" y="146.6">отправленного</text>
<text x="97.4" y="149.6">документа</text>
<text x="38.7" y="155.7">Завершение</text>
<text x="179.6" y="155.3">отправлены</text>
<text x="180.8" y="152.3">Все блоки</text>
<text x="37.6" y="158.7">модификации</text>
<text x="39.7" y="161.7">документа</text>
<text x="36.9" y="164.6">пользователем</text>
<text x="183" y="175.8">Конец</text>
</g>
<g font-size="2.2">
<text x="35.6" y="14.1">1</text>
<text x="176.4" y="27.4">1</text>
<text x="37.3" y="31.1">2</text>
<text x="95.4" y="35.3">8</text>
<text x="119.8" y="38.5">нет</text>
<text x="121.4" y="47.9">9</text>
<text x="176.3" y="44.3">2</text>
<text x="251.3" y="47.9">7</text>
<text x="105.1" y="50">да</text>
<text x="35.5" y="54">3</text>
<text x="94.4" y="70.7">10</text>
<text x="176.3" y="67.3">3</text>
<text x="251.3" y="70.8">8</text>
<text x="37.6" y="81.2">4</text>
<text x="62.1" y="84.4">нет</text>
<text x="47.3" y="95.9">да</text>
<text x="92.7" y="93.7">11</text>
<text x="176.3" y="90.2">4</text>
<text x="251.3" y="93.8">9</text>
<text x="35.5" y="103.5">5</text>
<text x="176.3" y="113.2">5</text>
<text x="92.7" y="116.6">12</text>
<text x="250.7" y="116.7">10</text>
<text x="37.6" y="130.7">6</text>
<text x="62.6" y="133.7">да</text>
<text x="92.7" y="139.6">13</text>
<text x="46.8" y="145.5">нет</text>
<text x="178.4" y="149.2">6</text>
<text x="35.5" y="152.9">7</text>
<text x="202.1" y="152.4">нет</text>
<text x="187.4" y="163.9">да</text>
<text x="175.9" y="172.2">11</text>
</g>
</svg>
